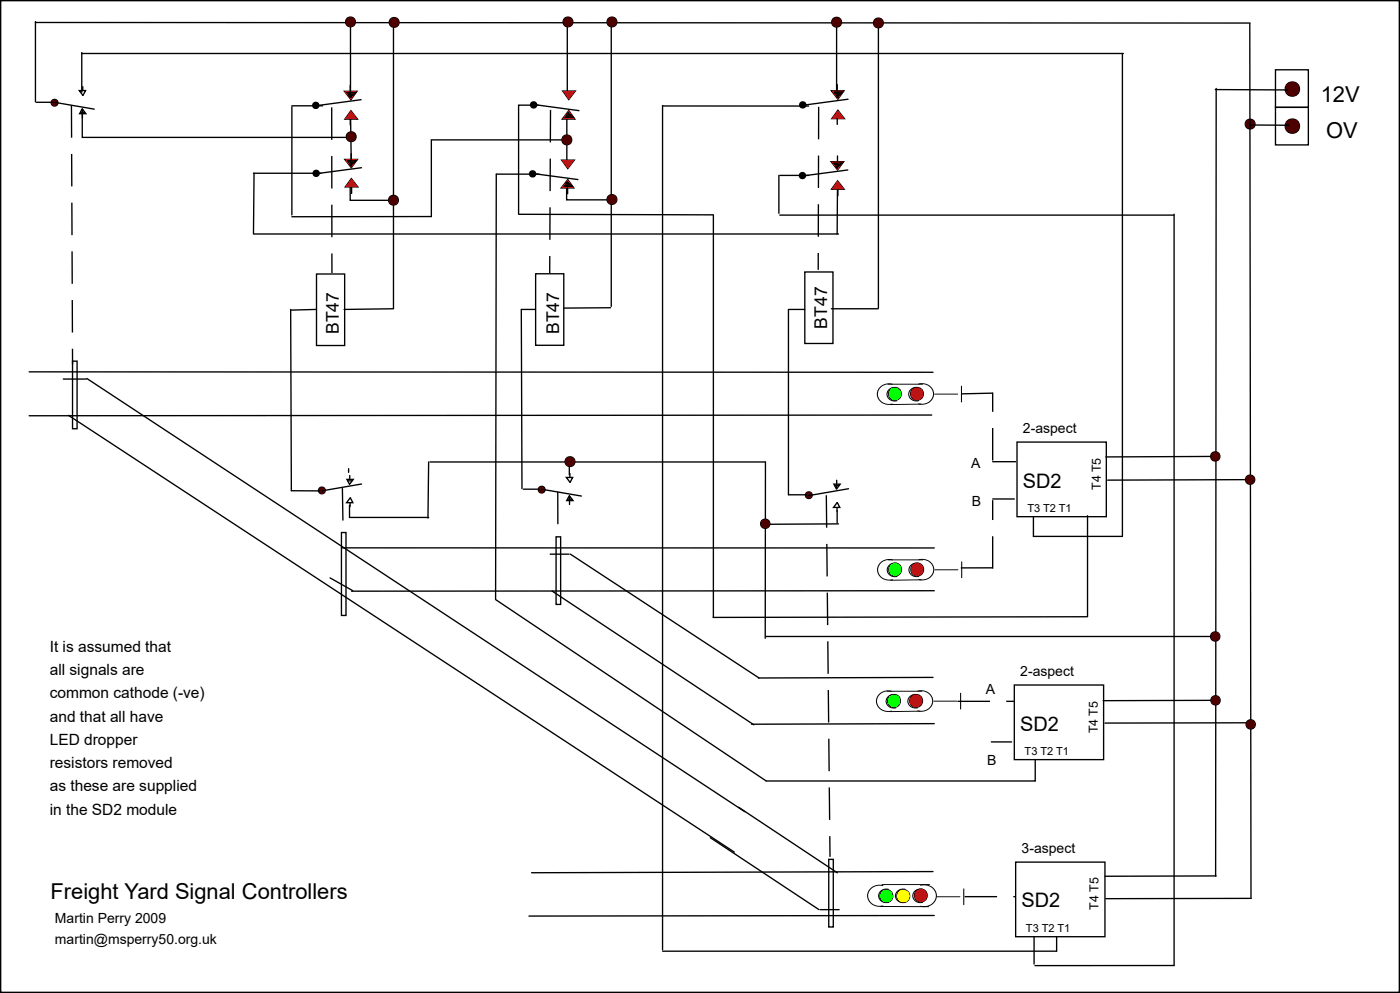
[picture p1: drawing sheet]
<svg xmlns="http://www.w3.org/2000/svg" width="274mm" height="194mm" viewBox="0 0 274 194" stroke-linecap="round" stroke-linejoin="round" font-family="sans-serif">
<g fill="none" stroke="#000" stroke-width=".26">
<path d="M249.5 13.6h6.4v7.4h-6.4zM249.5 21h6.4v7.3h-6.4zM12.4 74.1h4.5M14.2 70.6h.9v13.3h-.9zM17 74l128.7 84.7M13.4 81.2l130.2 85.4M64.6 113l4.4 2.5M66.8 104.1h.9v16.3h-.9zM107.6 108.4h3.7M108 115.6l39.5 26.2M108.8 105h.9v13.2h-.9zM111.6 108.4l36.9 24.2"/>
<path d="M144.5 157.9l19.3 12.8M138.9 163.8l21.3 14.1M160.5 177.9h3.6M162.1 168.1h.9v13.2h-.9z"/>
<circle cx="252.8" cy="17.4" r="1.4"/>
</g>
<circle cx="252.8" cy="17.4" r="1.4" fill="#4c0000"/>
<circle cx="252.8" cy="24.7" r="1.4" fill="none" stroke="#000" stroke-width=".26"/>
<circle cx="252.8" cy="24.7" r="1.4" fill="#4c0000"/>
<g fill="none" stroke="#000" stroke-width=".2">
<path d="M173.7 75.1h6.8M174.5 75.1a2.05 2.05 0 0 0-2.6 .9 2.05 2.05 0 0 0 .6 2.7l1.2 .4 .8-.1M175.4 75.8a1.39 1.39 0 0 0-1.9 1.3 1.39 1.39 0 0 0 1.9 1.3M179.7 75.8a1.39 1.39 0 0 0-1.9 1.3 1.39 1.39 0 0 0 1.9 1.3M179.7 75.1a2.05 2.05 0 0 1 2.6 .9 2.05 2.05 0 0 1-.6 2.7l-1.2 .4-.8-.1M180.2 79l-6 .1M182.8 77.1h4.5M188.1 75.5v3.1M172.2 177.3h9.5M172.5 173h9.3M172.7 173.2a2.1 2.1 0 0 0-2.6 .9 2.1 2.1 0 0 0 .5 2.7l1.2 .4h.9M173.8 173.9a1.39 1.39 0 0 0-1.9 1.3 1.39 1.39 0 0 0 1.9 1.3"/>
<path d="M177.1 173.9a1.39 1.39 0 0 0-1.9 1.3 1.39 1.39 0 0 0 1.9 1.3M180.1 173.1a2.19 2.19 0 0 1 2.6 .8 2.19 2.19 0 0 1-.2 2.7 2.61 2.61 0 0 1-2.4 .6M180.5 173.9a1.39 1.39 0 0 0-2 1.3 1.39 1.39 0 0 0 2 1.3M183.3 175.4h4.5M188.5 173.8v3.1"/>
</g>
<circle cx="179.4" cy="77" r="1.24" fill="none" stroke="#000" stroke-width=".26"/>
<circle cx="179.4" cy="77" r="1.24" fill="#f00"/>
<circle cx="180.1" cy="175.1" r="1.24" fill="none" stroke="#000" stroke-width=".26"/>
<circle cx="180.1" cy="175.1" r="1.24" fill="#f00"/>
<circle cx="175" cy="77" r="1.24" fill="none" stroke="#000" stroke-width=".26"/>
<circle cx="175" cy="77" r="1.24" fill="#0f0"/>
<circle cx="173.4" cy="175.2" r="1.24" fill="none" stroke="#000" stroke-width=".26"/>
<circle cx="173.4" cy="175.2" r="1.24" fill="#0f0"/>
<circle cx="176.7" cy="175.2" r="1.24" fill="none" stroke="#000" stroke-width=".26"/>
<circle cx="176.7" cy="175.2" r="1.24" fill="#ff0"/>
<path d="M173.5 135.2h6.8M174.4 135.2a2.05 2.05 0 0 0-2.6 .9 2.05 2.05 0 0 0 .6 2.6l.7 .4h1.3M175.3 135.9a1.39 1.39 0 0 0-2 1.3 1.39 1.39 0 0 0 2 1.2M179.5 135.9a1.39 1.39 0 0 0-1.9 1.2 1.39 1.39 0 0 0 1.9 1.3M179.5 135.2a2.05 2.05 0 0 1 2.6 .8 2.05 2.05 0 0 1-.6 2.7l-1.1 .4-.9-.1M180 139.1l-6 .1M182.7 137.1h4.5M187.9 135.6v3.1" fill="none" stroke="#000" stroke-width=".2"/>
<circle cx="179.2" cy="137.1" r="1.24" fill="none" stroke="#000" stroke-width=".26"/>
<circle cx="179.2" cy="137.1" r="1.24" fill="#f00"/>
<circle cx="174.9" cy="137.1" r="1.24" fill="none" stroke="#000" stroke-width=".26"/>
<circle cx="174.9" cy="137.1" r="1.24" fill="#0f0"/>
<path d="M173.7 109.5h6.8M174.6 109.5a2.05 2.05 0 0 0-2.6 .9 2.05 2.05 0 0 0 .6 2.7l.7 .3h1.3M175.5 110.2a1.39 1.39 0 0 0-2 1.3 1.39 1.39 0 0 0 2 1.2M179.7 110.2a1.39 1.39 0 0 0-1.9 1.3 1.39 1.39 0 0 0 1.9 1.2M179.7 109.5a2.05 2.05 0 0 1 2.6 .9 2.05 2.05 0 0 1-.6 2.6l-1.1 .4-.9-.1M180.2 113.4l-6 .1M182.9 111.4h4.5M188.1 109.9v3.1" fill="none" stroke="#000" stroke-width=".2"/>
<circle cx="179.4" cy="111.4" r="1.24" fill="none" stroke="#000" stroke-width=".26"/>
<circle cx="179.4" cy="111.4" r="1.24" fill="#f00"/>
<circle cx="175.1" cy="111.4" r="1.24" fill="none" stroke="#000" stroke-width=".26"/>
<circle cx="175.1" cy="111.4" r="1.24" fill="#0f0"/>
<circle cx="10.7" cy="20.1" r=".65" fill="none" stroke="#000" stroke-width=".26"/>
<circle cx="10.7" cy="20.1" r=".65" fill="#4c0000"/>
<g fill="none" stroke="#000" stroke-width=".26">
<path d="M16.2 18.6l-.7-.9h1.2l-.4 .9M16.2 16.9v.8M10.7 20l7.7 1.3M15.8 22h.7M16.1 21.3l-.5 .9h1.2l-.7-.9M16.1 21.4v.7M16.1 22.3v.7"/>
<circle cx="244.5" cy="24.3" r=".95"/>
</g>
<circle cx="244.5" cy="24.3" r=".95" fill="#4c0000"/>
<g fill="none" stroke="#000" stroke-width=".26">
<path d="M6.9 4.2v15.7M6.9 4.4l237.6 .1M237.7 17.5l14.2 .1M237.9 17.3l-.1 154.1M244.5 4.6l.2 171M7.1 20h3.1M16.1 22.2v4.7h52.6M244.4 24.4l7.8 .1M194.2 90.3h4.5M194.2 97.6h4.2M198.9 86.5h17.5v14.5h-17.5zM237.7 89.3l-21.4 .1"/>
<path d="M244.1 93.8l-27.4 .1M198.4 134h17.5v14.6h-17.5zM237.8 137h-22M193.9 145.1h4M244.8 141.4h-28.7M198.7 168.6h17.4v14.6h-17.4zM237.9 171.3l-21.8 .1M244.8 175.7l-28.5 .1"/>
<circle cx="237.7" cy="89.3" r=".9"/>
</g>
<path d="M194.2 90.1v-13.3M194.2 111.2v-13.4M187.3 137.2h11M188.7 175.4h9.8" fill="none" stroke="#000" stroke-width=".26" stroke-dasharray="6.3 3.2" stroke-linecap="butt"/>
<circle cx="237.7" cy="89.3" r=".9" fill="#4c0000"/>
<circle cx="244.5" cy="93.8" r=".9" fill="none" stroke="#000" stroke-width=".26"/>
<circle cx="244.5" cy="93.8" r=".9" fill="#4c0000"/>
<circle cx="237.8" cy="137" r=".9" fill="none" stroke="#000" stroke-width=".26"/>
<circle cx="237.8" cy="137" r=".9" fill="#4c0000"/>
<circle cx="244.6" cy="141.7" r=".9" fill="none" stroke="#000" stroke-width=".26"/>
<circle cx="244.6" cy="141.7" r=".9" fill="#4c0000"/>
<g fill="none" stroke="#000" stroke-width=".26">
<path d="M16 10.3v7.7M16 10.5h203.7M68.6 4.3v13.9M219.5 10.5v94.4h-17.4v-3.8M68.6 22.4l.1 8.8"/>
<circle cx="68.6" cy="4.3" r=".95"/>
</g>
<circle cx="68.6" cy="4.3" r=".95" fill="#4c0000"/>
<g fill="none" stroke="#000" stroke-width=".26">
<path d="M57.1 20.7h6M57.1 20.9v21.1M97.1 34.1l-.2 83.1M110.9 22.7v9.4M111.2 27.4h-26.8v15M84.2 42.3l-27.1 .1M139.5 42v78.6M5.7 72.7l176.8 .1M182.2 81.2l-176.5 .1M66.9 107.1l115.8 .1M96.9 117.3l53 35.4h52.6v-4M182.7 115.5l-113.9 .1"/>
<path d="M212.7 100.9v19.7M182.5 132.5l-34.2 .1M212.5 120.6l-73 .2M182.7 141.5l-35.7 .1M182.5 170.5l-78.5 .2M182.7 179l-79.2 .2"/>
<circle cx="110.9" cy="27.4" r=".95"/>
</g>
<path d="M14 20.6l.2 50.7M188 77l6.2-.1M67 95.5l.1 8.8M109.1 96.2v9M161.6 96.9l.8 70.7M187.9 111.1h6.1" fill="none" stroke="#000" stroke-width=".26" stroke-dasharray="6.3 3.2" stroke-linecap="butt"/>
<circle cx="110.9" cy="27.4" r=".95" fill="#4c0000"/>
<g fill="none" stroke="#000" stroke-width=".26">
<path d="M111 4.3v14M119.6 4.4v55.5M97.1 34.1h8.4M105.3 20.6h-3.9v21.3M110.8 35.8v3.3h8.6M101.5 41.9l38 .1"/>
<circle cx="111.1" cy="4.3" r=".95"/>
</g>
<circle cx="111.1" cy="4.3" r=".95" fill="#4c0000"/>
<circle cx="119.7" cy="4.3" r=".95" fill="none" stroke="#000" stroke-width=".26"/>
<circle cx="119.7" cy="4.3" r=".95" fill="#4c0000"/>
<g fill="none" stroke="#000" stroke-width=".26">
<path d="M77 4.5v55.9M68.5 36v3.2h8.5"/>
<circle cx="77.1" cy="4.4" r=".95"/>
</g>
<circle cx="77.1" cy="4.4" r=".95" fill="#4c0000"/>
<g fill="none" stroke="#000" stroke-width=".26">
<path d="M49.6 33.9h13.2"/>
<circle cx="68.7" cy="26.7" r=".95"/>
</g>
<circle cx="68.7" cy="26.7" r=".95" fill="#4c0000"/>
<g fill="none" stroke="#000" stroke-width=".26">
<path d="M163.6 4.5v13.8"/>
<circle cx="163.6" cy="4.3" r=".95"/>
</g>
<circle cx="163.6" cy="4.3" r=".95" fill="#4c0000"/>
<g fill="none" stroke="#000" stroke-width=".26">
<path d="M.1 .1h273.6v194h-273.6zM49.7 33.9l-.1 11.9M111.1 35.1l1.1 1.7h-2.4zM129.6 20.7h28.6M129.6 20.6v165.1M152.4 34.3v7.4M152.5 34.3h5.7M163.8 35.7l-.1 10.1M49.7 45.8h114.3M104.8 53.5h5.5v14h-5.5zM152.5 42.1h77.1M229.7 41.9v146.9h-27.3"/>
<path d="M202.3 183.2v5.3M206.7 183.2v2.8h-77.1"/>
</g>
<path d="M111.1 35.1l1.1 1.7h-2.4z" fill="#f00"/>
<path d="M109.9 31.3h2.4l-1.2 1.7z" fill="none" stroke="#000" stroke-width=".26"/>
<path d="M109.9 31.3h2.4l-1.2 1.7z" fill="#f00"/>
<g fill="none" stroke="#000" stroke-width=".26">
<path d="M104.3 33.9l8.7 1.2M111 35.9l.3 .3-.5 .1 .3-.3M111.1 35.4l-.8 1.1h1.7l-1-.9M111.3 21.6l1.1 1.7h-2.4z"/>
<circle cx="104.2" cy="34" r=".59"/>
</g>
<circle cx="104.2" cy="34" r=".59" fill="#000"/>
<path d="M111.3 21.6l1.1 1.7h-2.4z" fill="#f00"/>
<path d="M110.1 17.8h2.4l-1.2 1.7z" fill="none" stroke="#000" stroke-width=".26"/>
<path d="M110.1 17.8h2.4l-1.2 1.7z" fill="#f00"/>
<g fill="none" stroke="#000" stroke-width=".26">
<path d="M104.5 20.5l8.7 1.1M111 36.7v1.2M111.2 22.4l.3 .3-.5 .1 .3-.2M111.3 22l-.8 1h1.7l-1-.9M162.6 31.6h2.4l-1.2 1.6zM157.4 53.2h5.5v14h-5.5z"/>
<circle cx="104.4" cy="20.5" r=".6"/>
</g>
<circle cx="104.4" cy="20.5" r=".6" fill="#000"/>
<path d="M107.7 21.5l-.2 31.9" fill="none" stroke="#000" stroke-width=".26" stroke-dasharray="6.3 3.2" stroke-linecap="butt"/>
<path d="M162.6 31.6h2.4l-1.2 1.6z" fill="#f00"/>
<path d="M163.8 35.4l1.3 1.6h-2.4z" fill="none" stroke="#000" stroke-width=".26"/>
<path d="M163.8 35.4l1.3 1.6h-2.4z" fill="#f00"/>
<g fill="none" stroke="#000" stroke-width=".26">
<path d="M162.6 17.8h2.5l-1.2 1.6zM163.7 32.8l1-.9h-1.6l.7 1M163.8 32.3l-.2-.2 .5 .1-.4 .3M165.8 33.2l-8.7 1.2"/>
<circle cx="157" cy="34.3" r=".59"/>
</g>
<circle cx="157" cy="34.3" r=".59" fill="#000"/>
<path d="M162.6 17.8h2.5l-1.2 1.6z" fill="#f00"/>
<path d="M163.9 21.6l1.3 1.6h-2.5z" fill="none" stroke="#000" stroke-width=".26"/>
<path d="M163.9 21.6l1.3 1.6h-2.5z" fill="#f00"/>
<g fill="none" stroke="#000" stroke-width=".26">
<path d="M163.8 16.5v1.3M163.8 18.9l1-.9h-1.6l.7 1.1M163.9 18.5l-.3-.3 .6 .2-.4 .2M165.9 19.4l-8.8 1.2M163.8 23.2v1.1M163.8 30.5v1.2M163.9 37v1.3"/>
<circle cx="157" cy="20.5" r=".59"/>
<circle cx="105.9" cy="95.8" r=".65"/>
</g>
<circle cx="157" cy="20.5" r=".59" fill="#000"/>
<circle cx="105.9" cy="95.8" r=".65" fill="#4c0000"/>
<path d="M67.5 31.2h2.4l-1.2 1.6zM61.9 53.6h5.5v14h-5.5zM102.4 95.7h3M106 95.7l7.7 1.3M111.1 97.6h.7M111.3 97l-.4 .9h1.2l-.7-.9M111.4 97.1v.7M111.4 98v.7M111.5 94.3l-.7-.9h1.2l-.5 .9M111.5 92.6v.7" fill="none" stroke="#000" stroke-width=".26"/>
<path d="M67.5 31.2h2.4l-1.2 1.6z" fill="#f00"/>
<path d="M68.7 34.9l1.3 1.6h-2.5z" fill="none" stroke="#000" stroke-width=".26"/>
<path d="M68.7 34.9l1.3 1.6h-2.5z" fill="#f00"/>
<g fill="none" stroke="#000" stroke-width=".26">
<path d="M67.4 17.9h2.4l-1.2 1.6zM68.6 32.3l1-.9h-1.6l.7 1.1M68.7 31.9l-.3-.3 .6 .2-.4 .2M70.7 32.8l-8.8 1.2"/>
<circle cx="61.8" cy="33.9" r=".59"/>
</g>
<circle cx="61.8" cy="33.9" r=".59" fill="#000"/>
<path d="M67.4 17.9h2.4l-1.2 1.6z" fill="#f00"/>
<path d="M68.6 21.7l1.3 1.6h-2.4z" fill="none" stroke="#000" stroke-width=".26"/>
<path d="M68.6 21.7l1.3 1.6h-2.4z" fill="#f00"/>
<g fill="none" stroke="#000" stroke-width=".26">
<path d="M68.5 16.6v1.3M68.6 19l.9-.9h-1.6l.7 1.1M68.6 18.6l-.2-.3 .5 .1-.3 .3M70.6 19.5l-8.7 1.2M171.8 4.8v55.5M68.5 23.3v1.1M68.7 30.1v1.1M68.8 36.6v1.2"/>
<circle cx="61.8" cy="20.6" r=".59"/>
<circle cx="77" cy="39.2" r=".95"/>
</g>
<circle cx="61.8" cy="20.6" r=".59" fill="#000"/>
<path d="M64.9 21v32.4" fill="none" stroke="#000" stroke-width=".26" stroke-dasharray="6.3 3.2" stroke-linecap="butt"/>
<circle cx="77" cy="39.2" r=".95" fill="#4c0000"/>
<circle cx="119.7" cy="39" r=".95" fill="none" stroke="#000" stroke-width=".26"/>
<circle cx="119.7" cy="39" r=".95" fill="#4c0000"/>
<circle cx="171.8" cy="4.5" r=".95" fill="none" stroke="#000" stroke-width=".26"/>
<circle cx="171.8" cy="4.5" r=".95" fill="#4c0000"/>
<g fill="none" stroke="#000" stroke-width=".26">
<path d="M76.8 60.4l-9.5 .1M119.4 60.2l-9.1 .1M162.6 60.4h9.2"/>
<circle cx="63" cy="95.9" r=".65"/>
</g>
<circle cx="63" cy="95.9" r=".65" fill="#4c0000"/>
<g fill="none" stroke="#000" stroke-width=".26">
<path d="M57 96h5.4M68.1 94h.7M68.2 91.7v.7M68.3 94.7l-.4-.9h1.2l-.7 .9M68.4 93v.7M68.5 97.4l-.7 .9h1.2l-.5-.9M68.5 98.4v.7M70.7 94.7l-7.7 1.3"/>
<circle cx="158.2" cy="96.8" r=".65"/>
</g>
<circle cx="158.2" cy="96.8" r=".65" fill="#4c0000"/>
<g fill="none" stroke="#000" stroke-width=".26">
<path d="M68.4 98.8v2.4h15.4M83.8 90.3l-.1 11M84.1 90.3h65.6v34.5M111.4 90.5v2.4M163.3 95h.8M163.6 95.6l-.5-.9h1.2l-.6 .9M163.7 93.9v.7M163.7 94.8v.7M163.7 98.3l-.7 .9h1.3l-.5-.9M163.7 99.3v.7M163.7 99.9v2.4M166 95.6l-7.7 1.3"/>
<path d="M164 102.5h-14.4"/>
<circle cx="111.5" cy="90.3" r=".95"/>
</g>
<circle cx="111.5" cy="90.3" r=".95" fill="#4c0000"/>
<g fill="none" stroke="#000" stroke-width=".26">
<path d="M56.9 60.5l.1 35.5M61.8 60.5l-4.9 .2M104.6 60.5h-2.6l.1 35.1M154.2 60.5v36.3h3.6M154.4 60.5h3M149.9 124.5h87.8"/>
<circle cx="237.7" cy="124.5" r=".9"/>
</g>
<circle cx="237.7" cy="124.5" r=".9" fill="#4c0000"/>
<circle cx="149.7" cy="102.4" r=".9" fill="none" stroke="#000" stroke-width=".26"/>
<circle cx="149.7" cy="102.4" r=".9" fill="#4c0000"/>
<path d="M160.1 20.9l-.1 31.9" fill="none" stroke="#000" stroke-width=".26" stroke-dasharray="6.3 3.2" stroke-linecap="butt"/>
<g font-size="4.3">
<text x="258.3" y="19.9">12V</text>
<text x="259.4" y="27">OV</text>
<text x="9.9" y="175.7">Freight Yard Signal Controllers</text>
</g>
<g font-size="3.9">
<text x="200.1" y="95.5">SD2</text>
<text x="199.5" y="143">SD2</text>
<text x="199.8" y="177.4">SD2</text>
</g>
<g font-size="3.4">
<text x="66.3" y="65.3" transform="rotate(-90 66.3 65.3)">BT47</text>
<text x="109.4" y="65.3" transform="rotate(-90 109.4 65.3)">BT47</text>
<text x="161.8" y="64.3" transform="rotate(-90 161.8 64.3)">BT47</text>
</g>
<g font-size="3">
<text x="9.7" y="127.5">It is assumed that</text>
<text x="9.7" y="132">all signals are</text>
<text x="9.7" y="136.6">common cathode (-ve)</text>
<text x="9.7" y="141.1">and that all have</text>
<text x="9.7" y="145.7">LED dropper</text>
<text x="9.7" y="150.2">resistors removed</text>
<text x="9.7" y="154.8">as these are supplied</text>
<text x="9.7" y="159.3">in the SD2 module</text>
</g>
<g font-size="2.7">
<text x="200.1" y="84.6">2-aspect</text>
<text x="189.9" y="91.6">A</text>
<text x="190.1" y="99">B</text>
<text x="192.8" y="135.7">A</text>
<text x="199.6" y="132.1">2-aspect</text>
<text x="193.1" y="149.7">B</text>
<text x="199.8" y="166.8">3-aspect</text>
<text x="10.8" y="180.4">Martin Perry 2009</text>
<text x="10.8" y="184.5">martin@msperry50.org.uk</text>
</g>
<g font-size="2.4">
<text x="215.3" y="95.8" transform="rotate(-90 215.3 95.8)">T4 T5</text>
<text x="214.7" y="143.4" transform="rotate(-90 214.7 143.4)">T4 T5</text>
<text x="214.9" y="177.9" transform="rotate(-90 214.9 177.9)">T4 T5</text>
</g>
<g font-size="2.2">
<text x="201" y="100.1">T3 T2 T1</text>
<text x="200.4" y="147.6">T3 T2 T1</text>
<text x="200.7" y="182.2">T3 T2 T1</text>
</g>
</svg>
